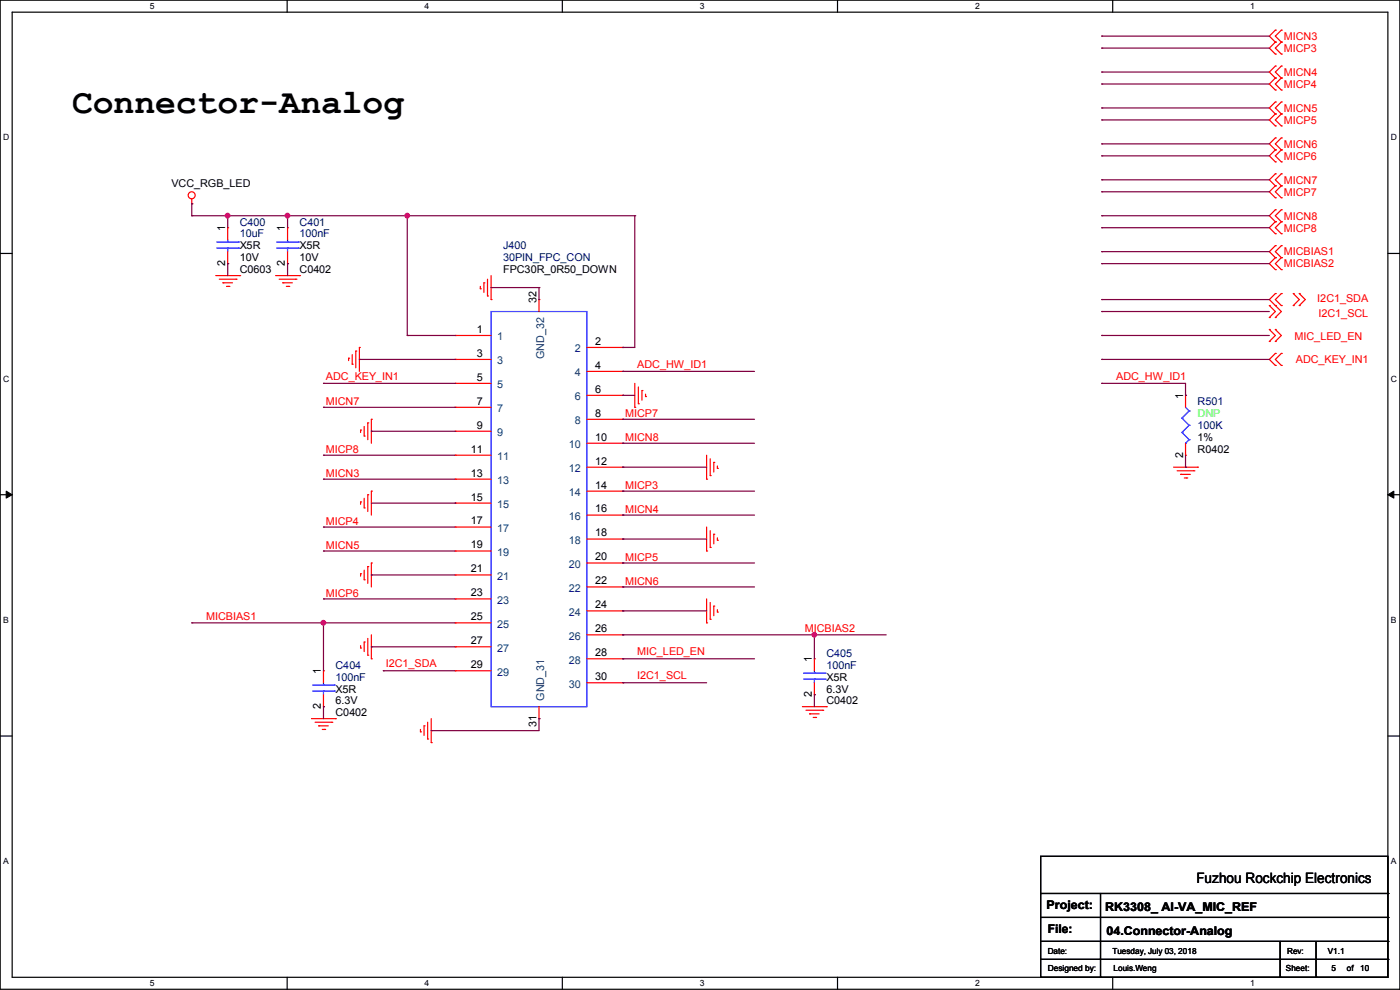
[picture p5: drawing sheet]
<svg xmlns="http://www.w3.org/2000/svg" width="297mm" height="210mm" viewBox="0 0 297 210" stroke-linecap="round" stroke-linejoin="round" font-family="sans-serif">
<path d="M0 0h297v209.8h-297zM2.6 2.6h291.8v204.7h-291.8z" fill="none" stroke="#000" stroke-width=".25"/>
<g fill="#fff">
<path d="M31.7 .3h1v2h-1z"/>
<path d="M31.7 207.6h1v1.9h-1z"/>
</g>
<path d="M60.9 0v2.6M60.9 207.3v2.5" fill="none" stroke="#000" stroke-width=".25"/>
<g fill="#fff">
<path d="M90.1 .3h1v2h-1z"/>
<path d="M90.1 207.6h1v1.9h-1z"/>
</g>
<path d="M119.3 0v2.6M119.3 207.3v2.5" fill="none" stroke="#000" stroke-width=".25"/>
<g fill="#fff">
<path d="M148.5 .3h.9v2h-.9z"/>
<path d="M148.5 207.6h.9v1.9h-.9z"/>
</g>
<path d="M177.7 0v2.6M177.7 207.3v2.5" fill="none" stroke="#000" stroke-width=".25"/>
<g fill="#fff">
<path d="M206.8 .3h1v2h-1z"/>
<path d="M206.8 207.6h1v1.9h-1z"/>
</g>
<path d="M236.1 0v2.6M236.1 207.3v2.5" fill="none" stroke="#000" stroke-width=".25"/>
<g fill="#fff">
<path d="M265.2 .3h1v2h-1z"/>
<path d="M265.2 207.6h1v1.9h-1z"/>
<path d="M.7 28.2h1.2v1.9h-1.2z"/>
<path d="M295.1 28.2h1.2v1.9h-1.2z"/>
<path d="M.7 79.3h1.2v2h-1.2z"/>
<path d="M295.1 79.3h1.2v2h-1.2z"/>
</g>
<path d="M0 53.8h2.6M294.4 53.8h2.6" fill="none" stroke="#000" stroke-width=".25"/>
<g fill="#fff">
<path d="M.7 130.5h1.2v2h-1.2z"/>
<path d="M295.1 130.5h1.1v2h-1.1z"/>
</g>
<path d="M0 104.9h2.6M294.4 104.9h2.6" fill="none" stroke="#000" stroke-width=".25"/>
<path d="M1.3 104.2l1.3 .7-1.3 .8zM294.4 104.9l1.3-.7v1.5z" fill="#000" stroke="#000" stroke-width=".21"/>
<g fill="#fff">
<path d="M.7 181.7h1.2v2h-1.2z"/>
<path d="M295.1 181.7h1.1v2h-1.1z"/>
</g>
<g fill="none" stroke="#000" stroke-width=".25">
<path d="M0 156.1h2.6M294.4 156.1h2.6M220.8 181.7h73.6v25.6h-73.6zM220.8 189.5h73.6M220.8 194.6h73.6M220.8 199.7h73.6M233.5 189.5v17.8M271.6 199.7v7.6M279.2 199.7v7.6M294.4 189.5h.1M294.4 194.6h.1M294.4 199.7h.1"/>
<path d="M220.8 203.5h73.6M233.5 207.3h.1M271.6 207.3h.1M279.2 207.3h.1M294.4 203.5h.1"/>
</g>
<g fill="none" stroke="#f00" stroke-width=".25">
<path d="M270.6 14h.1M270.6 16.6h.1M270.6 19.1h.1M270.6 6.4h.1M270.6 8.9h.1M270.6 11.5h.1M270.6 14l-1.3 1.3 1.3 1.3M270.6 16.6l-1.3 1.2 1.3 1.3M270.6 6.4l-1.3 1.3 1.3 1.2M270.6 8.9l-1.3 1.3 1.3 1.3M271.8 16.6h.1M271.8 14h.1"/>
<path d="M271.8 19.1h.1M271.8 8.9h.1M271.8 6.4h.1M271.8 11.5h.1M271.8 14l-1.2 1.3 1.2 1.3M271.8 16.6l-1.2 1.2 1.2 1.3M271.8 6.4l-1.2 1.3 1.2 1.2M271.8 8.9l-1.2 1.3 1.2 1.3M270.6 36.9h.1M270.6 39.4h.1M270.6 21.6h.1M270.6 24.2h.1"/>
<path d="M270.6 26.7h.1M270.6 29.3h.1M270.6 31.8h.1M270.6 34.3h.1M270.6 36.9l-1.3 1.2 1.3 1.3M270.6 39.4l-1.3 1.3 1.3 1.3M270.6 21.6l-1.3 1.3 1.3 1.3M270.6 24.2l-1.3 1.2 1.3 1.3M270.6 29.3l-1.3 1.2 1.3 1.3M270.6 31.8l-1.3 1.3 1.3 1.2M271.8 39.4h.1M271.8 36.9h.1"/>
<path d="M271.8 24.2h.1M271.8 21.6h.1M271.8 26.7h.1M271.8 31.8h.1M271.8 29.3h.1M271.8 34.3h.1M271.8 36.9l-1.2 1.2 1.2 1.3M271.8 39.4l-1.2 1.3 1.2 1.3M271.8 21.6l-1.2 1.3 1.2 1.3M271.8 24.2l-1.2 1.2 1.2 1.3M271.8 29.3l-1.2 1.2 1.2 1.3M271.8 31.8l-1.2 1.3 1.2 1.2"/>
<path d="M40.7 43.2h.1M40.7 42.2v1M45.8 58.5h5M46.5 59.2h3.6M47.3 60h.1M47.3 60h2M48.3 48.3h.1M48.3 55.9h.1M48.3 48.3v2.5M48.3 53.4v2.5M50.1 59.2h.1M50.8 58.5h.1"/>
<path d="M58.5 58.5h5M59.2 59.2h3.6M60 60h.1M60 60h2M61 48.3h.1M61 55.9h.1M61 48.3v2.5M61 53.4v2.5M62.8 59.2h.1M63.5 58.5h.1M102.7 60h.1M102.7 60v2"/>
<path d="M103.4 59.2v3.6M104.2 58.5v5M270.6 42h.1M270.6 44.5h.1M270.6 47h.1M270.6 49.6h.1M270.6 52.1h.1M270.6 54.7h.1M270.6 57.2h.1M270.6 44.5l-1.3 1.3 1.3 1.2M270.6 47l-1.3 1.3 1.3 1.3M270.6 52.1l-1.3 1.3 1.3 1.3"/>
<path d="M270.6 54.7l-1.3 1.2 1.3 1.3M271.8 42h.1M271.8 47h.1M271.8 44.5h.1M271.8 49.6h.1M271.8 54.7h.1M271.8 52.1h.1M271.8 57.2h.1M271.8 44.5l-1.2 1.3 1.2 1.2M271.8 47l-1.2 1.3 1.2 1.3M271.8 52.1l-1.2 1.3 1.2 1.3M271.8 54.7l-1.2 1.2 1.2 1.3"/>
<path d="M48 60.7h.6M48.6 60.7h.1M60.7 60.7h.6M61.3 60.7h.1M74 76h.1M74 76v.5M74.7 77.3h.1M74.7 75.2v2.1M75.5 74.5h.1M75.5 74.5v3.5M76.2 73.7h.1M76.2 73.7v5.1"/>
<path d="M96.6 71.2h.1M96.6 76.2h.1M96.6 71.2h7.6M96.6 76.2h7.6M101.9 61.3h.1M101.9 60.7v.6M103.4 62.8h.1M104.2 63.5h.1M114.3 63.5h.1M114.3 63.5v2.6M124.5 73.7h7.6M124.5 78.8h7.6"/>
<path d="M132.1 73.7h.1M132.1 78.8h.1M269.3 64.8h.1M269.3 67.4h.1M269.3 69.9h.1M269.3 72.4h.1M269.3 64.8l1.3 1.3-1.3 1.3M269.3 69.9l1.3 1.3-1.3 1.2M270.6 64.8h.1M270.6 67.4h.1M270.6 62.3h.1M270.6 69.9h.1"/>
<path d="M270.6 72.4h.1M270.6 75h.1M270.6 77.5h.1M270.6 62.3l-1.3 1.2 2.5 2.6-1.2 1.3M270.6 69.9l1.2 1.3-1.2 1.2M270.6 75l-1.3 1.2 1.3 1.3M271.8 64.8h.1M271.8 62.3h.1M271.8 77.5h.1M271.8 75h.1M271.8 62.3l-1.2 1.2 1.2 1.3M271.8 75l-1.2 1.2 1.2 1.3"/>
<path d="M274.4 64.8h.1M274.4 62.3h.1M274.4 62.3l1.2 1.2-1.2 1.3M275.6 64.8h.1M275.6 62.3h.1M275.6 62.3l1.3 1.2-1.3 1.3M76.5 91.2h.1M76.5 91.2v.5M77.3 92.5h.1M77.3 90.5v2M78 89.7h.1M78 89.7v3.6"/>
<path d="M78.8 88.9h.1M78.8 88.9v5.1M96.6 81.3h.1M96.6 86.4h.1M96.6 91.5h.1M96.6 96.6h.1M96.6 81.3h7.6M96.6 86.4h7.6M96.6 91.5h7.6M96.6 96.6h7.6M124.5 99.1h7.6M124.5 83.9h7.6"/>
<path d="M124.5 88.9h7.6M124.5 94h7.6M132.1 83.9h.1M132.1 88.9h.1M132.1 94h.1M132.1 99.1h.1M134.7 86.4h.1M134.7 81.3v5.1M135.4 85.6h.1M135.4 82.1v3.5M136.2 82.8h.1M136.2 82.8v2.1"/>
<path d="M136.9 84.1h.1M136.9 83.6v.5M149.9 96.6v5M150.7 97.3v3.6M151.4 98.1h.1M151.4 98.1v2M152.2 99.4h.1M152.2 98.8v.6M249 99.1h5M249.7 99.9h3.6M251.5 83.9h.1M251.5 96.6h.1"/>
<path d="M251.5 83.9v2.5M251.5 94v2.6M253.3 99.9h.1M254 99.1h.1M76.5 106.5h.1M76.5 106.5v.5M77.3 107.7h.1M77.3 105.7v2M78 104.9h.1M78 104.9v3.6M78.8 104.2h.1M78.8 119.4h.1"/>
<path d="M78.8 104.2v5.1M78.8 119.4v5.1M96.6 101.6h.1M96.6 106.7h.1M96.6 111.8h.1M96.6 116.9h.1M96.6 101.6h7.6M96.6 106.7h7.6M96.6 111.8h7.6M96.6 116.9h7.6M124.5 104.2h7.6M124.5 109.3h7.6"/>
<path d="M124.5 114.3h7.6M124.5 119.4h7.6M132.1 104.2h.1M132.1 109.3h.1M132.1 114.3h.1M132.1 119.4h.1M149.9 116.9h.1M149.9 101.6h.1M149.9 111.8v5.1M150.7 116.1h.1M150.7 100.9h.1M150.7 112.6v3.5"/>
<path d="M151.4 113.3h.1M151.4 113.3v2.1M152.2 114.6h.1M152.2 114.1v.5M250.5 100.6h.1M250.5 100.6h2M251.2 101.4h.6M251.8 101.4h.1M76.5 137.5h.1M76.5 121.7h.1M76.5 121.7v.5M76.5 136.9v.6"/>
<path d="M77.3 136.2h.1M77.3 123h.1M77.3 120.9v2.1M77.3 136.2v2M78 139h.1M78 120.2h.1M78 120.2v3.5M78 135.4v3.6M78.8 139.7h.1M78.8 134.7v5M96.6 122h.1M96.6 127h.1"/>
<path d="M96.6 132.1h.1M96.6 137.2h.1M96.6 122h7.6M96.6 127h7.6M96.6 132.1h7.6M96.6 137.2h7.6M124.5 124.5h7.6M124.5 129.6h7.6M124.5 134.7h7.6M124.5 139.7h7.6M132.1 124.5h.1M132.1 129.6h.1"/>
<path d="M132.1 134.7h.1M132.1 139.7h.1M149.9 132.1h.1M149.9 127v5.1M150.7 131.4h.1M150.7 127.8v3.6M151.4 128.6h.1M151.4 128.6v2M152.2 129.8h.1M152.2 129.3v.5M172.8 139.7h.1M172.8 139.7v2.6"/>
<path d="M66.1 152.4h5.1M66.8 153.2h3.6M67.6 154h.1M67.6 154h2M68.4 154.7h.5M68.6 142.3h.1M68.6 149.9h.1M68.6 142.3v2.5M68.6 147.4v2.5M68.9 154.7h.1M70.4 153.2h.1M71.2 152.4h.1"/>
<path d="M89.2 155.2h.1M89.2 154.7v.5M90 154h.1M90 154v2M90.7 156.8h.1M90.7 153.2v3.6M91.5 157.5h.1M91.5 152.4v5.1M96.6 142.3h.1M96.6 142.3h7.6M114.3 152.4h.1M114.3 149.9v2.5"/>
<path d="M124.5 144.8h7.6M132.1 144.8h.1M170.2 149.9h5.1M171 150.7h3.5M171.7 151.4h.1M171.7 151.4h2.1M172.5 152.2h.5M172.8 147.4h.1M172.8 144.8v2.6M173 152.2h.1M174.5 150.7h.1M175.3 149.9h.1"/>
<circle cx="40.7" cy="41.4" r=".74"/>
</g>
<g fill="none" stroke="#00f" stroke-width=".25">
<path d="M46 52.6h4.6M46 51.4h4.6M48.3 51.4h.1M48.3 52.6h.1M48.3 50.8v.6M48.3 52.6v.8M50.6 52.6h.1M50.6 51.4h.1M58.7 52.6h4.6M58.7 51.4h4.6M61 51.4h.1M61 52.6h.1"/>
<path d="M61 50.8v.6M61 52.6v.8M63.3 52.6h.1M63.3 51.4h.1M104.2 66.1h20.3v83.8h-20.3zM250.7 88.7h.1M250.7 91.7h.1M250.7 88.7l1.6 1.5M250.7 91.7l1.6 1.6M251.5 94h.1M251.5 86.4l.8 .8M252.3 87.2h.1"/>
<path d="M252.3 90.2h.1M252.3 93.3h.1M252.3 87.2l-1.6 1.5M252.3 90.2l-1.6 1.5M252.3 93.3l-.8 .7M66.3 146.6h4.6M66.3 145.3h4.6M68.6 145.3h.1M68.6 146.6h.1M68.6 144.8v.5M68.6 146.6v.8M70.9 146.6h.1"/>
<path d="M70.9 145.3h.1M170.5 144.1h4.5M170.5 142.8h4.5M172.8 142.8h.1M172.8 144.1h.1M172.8 142.3v.5M172.8 144.1v.7M175 144.1h.1M175 142.8h.1"/>
</g>
<g fill="none" stroke="#800040" stroke-width=".25">
<path d="M233.7 17.8h.1M233.7 15.3h.1M233.7 10.2h.1M233.7 7.7h.1M233.7 17.8h35.6M233.7 15.3h35.6M233.7 10.2h35.6M233.7 7.7h35.6M233.7 38.1h.1M233.7 25.4h.1M233.7 22.9h.1M233.7 30.5h.1"/>
<path d="M233.7 33.1h.1M233.7 38.1h35.6M233.7 25.4h35.6M233.7 22.9h35.6M233.7 30.5h35.6M233.7 33.1h35.6M40.7 45.8h.1M40.7 43.2h.1M40.7 45.8h94M40.7 43.2v2.6M48.3 55.9h.1M48.3 45.8h.1"/>
<path d="M48.3 45.8v2.5M48.3 55.9v2.6M61 45.8h.1M61 55.9h.1M61 45.8v2.5M61 55.9v2.6M86.4 45.8h.1M86.4 45.8v25.4M134.7 45.8h.1M134.7 45.8v27.9h-2.6M233.7 40.7h.1M233.7 48.3h.1"/>
<path d="M233.7 45.8h.1M233.7 53.4h.1M233.7 55.9h.1M233.7 45.8h35.6M233.7 40.7h35.6M233.7 48.3h35.6M233.7 53.4h35.6M233.7 55.9h35.6M76.2 76.2h.1M76.2 76.2h20.4M86.4 71.2h.1M86.4 71.2h10.2"/>
<path d="M104.2 61h.1M104.2 61h10.1M114.3 61h.1M114.3 61v2.5M132.1 73.7h.1M132.1 78.8h.1M132.1 78.8h28M233.7 66.1h.1M233.7 63.5h.1M233.7 71.2h.1M233.7 76.2h.1M233.7 76.2h35.6"/>
<path d="M233.7 71.2h35.6M233.7 66.1h35.6M233.7 63.5h35.6M68.6 81.3h.1M68.6 96.6h.1M68.6 86.4h.1M68.6 81.3h28M68.6 96.6h28M68.6 86.4h28M78.8 91.5h.1M78.8 91.5h17.8M132.1 99.1h.1"/>
<path d="M132.1 83.9h.1M132.1 94h.1M132.1 88.9h.1M132.1 99.1h17.8M132.1 83.9h2.6M132.1 94h28M132.1 88.9h28M233.7 81.3h.1M233.7 81.3h17.8v2.6M251.5 83.9h.1M251.5 99.1h.1M251.5 96.6v2.5"/>
<path d="M68.6 101.6h.1M68.6 111.8h.1M68.6 116.9h.1M68.6 101.6h28M68.6 111.8h28M68.6 116.9h28M78.8 106.7h17.8M96.6 106.7h.1M132.1 104.2h.1M132.1 109.3h.1M132.1 114.3h.1M132.1 119.4h.1"/>
<path d="M132.1 104.2h28M132.1 109.3h28M132.1 114.3h17.8M132.1 119.4h28M40.7 132.1h.1M40.7 132.1h55.9M68.6 127h.1M68.6 132.1h.1M68.6 127h28M68.6 132.1v10.2M78.8 122h.1M78.8 137.2h.1"/>
<path d="M78.8 122h17.8M78.8 137.2h17.8M132.1 124.5h.1M132.1 129.6h.1M132.1 134.7h.1M132.1 139.7h.1M132.1 124.5h28M132.1 129.6h17.8M132.1 134.7h55.9M132.1 139.7h28M172.8 134.7h.1M172.8 134.7v5"/>
<path d="M68.6 149.9h.1M68.6 149.9v2.5M81.3 142.3h.1M81.3 142.3h15.3M91.5 155h.1M114.3 152.4h.1M114.3 152.4v2.6h-22.8M132.1 144.8h.1M132.1 144.8h17.8M172.8 147.4h.1M172.8 147.4v2.5"/>
</g>
<g fill="#f0f" stroke="#f0f" stroke-width=".25">
<circle cx="48.3" cy="45.7" r=".49"/>
<circle cx="86.4" cy="45.7" r=".49"/>
<circle cx="61" cy="45.7" r=".49"/>
<circle cx="68.6" cy="132.1" r=".49"/>
<circle cx="172.7" cy="134.6" r=".49"/>
</g>
<text font-size="7.4" x="15.3" y="24">Connector-Analog</text>
<text font-size="3" x="253.8" y="187.2">Fuzhou Rockchip Electronics</text>
<g font-size="2.5">
<text x="222" y="192.9">Project:</text>
<text x="222.3" y="198">File:</text>
<text x="234.5" y="193.2">RK3308_ AI-VA_MIC_REF</text>
<text x="234.7" y="198.2">04.Connector-Analog</text>
</g>
<g font-size="2.3" fill="#f00">
<text x="272.3" y="8.5">MICN3</text>
<text x="272.3" y="11">MICP3</text>
<text x="272.3" y="16.1">MICN4</text>
<text x="272.3" y="18.6">MICP4</text>
<text x="272.3" y="23.7">MICN5</text>
<text x="272.3" y="26.2">MICP5</text>
<text x="272.3" y="31.3">MICN6</text>
<text x="272.3" y="33.9">MICP6</text>
<text x="272.3" y="38.9">MICN7</text>
<text x="272.3" y="41.5">MICP7</text>
<text x="272.3" y="46.6">MICN8</text>
<text x="272.3" y="49.1">MICP8</text>
<text x="272.3" y="54.2">MICBIAS1</text>
<text x="272.3" y="56.7">MICBIAS2</text>
<text x="279.5" y="64.1">I2C1_SDA</text>
<text x="279.7" y="67.1">I2C1_SCL</text>
<text x="274.6" y="72.2">MIC_LED_EN</text>
<text x="274.9" y="77">ADC_KEY_IN1</text>
<text x="69.1" y="80.6">ADC_KEY_IN1</text>
<text x="135.2" y="78.1">ADC_HW_ID1</text>
<text x="236.8" y="80.6">ADC_HW_ID1</text>
<text x="69.1" y="85.9">MICN7</text>
<text x="132.6" y="88.4">MICP7</text>
<text x="132.6" y="93.5">MICN8</text>
<text x="69.1" y="101.1">MICN3</text>
<text x="69.1" y="96.1">MICP8</text>
<text x="132.6" y="103.7">MICP3</text>
<text x="69.1" y="111.3">MICP4</text>
<text x="132.6" y="108.8">MICN4</text>
<text x="69.1" y="116.4">MICN5</text>
<text x="132.6" y="118.9">MICP5</text>
<text x="132.6" y="124">MICN6</text>
<text x="43.7" y="131.6">MICBIAS1</text>
<text x="69.1" y="126.5">MICP6</text>
<text x="170.7" y="134.2">MICBIAS2</text>
<text x="81.8" y="141.6">I2C1_SDA</text>
<text x="135.2" y="139">MIC_LED_EN</text>
<text x="135.2" y="144.1">I2C1_SCL</text>
</g>
<g font-size="2.3">
<text x="36.4" y="39.7">VCC_RGB_LED</text>
<text x="47.8" y="49.1" transform="rotate(-90 47.8 49.1)">1</text>
<text x="50.8" y="52.9">X5R</text>
<text x="60.5" y="49.1" transform="rotate(-90 60.5 49.1)">1</text>
<text x="63.5" y="52.9">X5R</text>
<text x="47.8" y="56.4" transform="rotate(-90 47.8 56.4)">2</text>
<text x="50.8" y="58">C0603</text>
<text x="50.8" y="55.5">10V</text>
<text x="60.5" y="56.4" transform="rotate(-90 60.5 56.4)">2</text>
<text x="63.5" y="58">C0402</text>
<text x="63.5" y="55.5">10V</text>
<text x="106.7" y="58">FPC30R_0R50_DOWN</text>
<text x="113.8" y="64.3" transform="rotate(-90 113.8 64.3)">32</text>
<text x="101.1" y="70.6">1</text>
<text x="101.1" y="75.7">3</text>
<text x="126.3" y="73.2">2</text>
<text x="101.1" y="80.8">5</text>
<text x="126.3" y="78.2">4</text>
<text x="126.3" y="83.3">6</text>
<text x="101.1" y="85.9">7</text>
<text x="126.3" y="88.4">8</text>
<text x="251" y="84.6" transform="rotate(-90 251 84.6)">1</text>
<text x="101.1" y="90.9">9</text>
<text x="126.3" y="93.5">10</text>
<text x="254.1" y="93.6">1%</text>
<text x="99.9" y="96">11</text>
<text x="99.9" y="101.1">13</text>
<text x="126.3" y="98.6">12</text>
<text x="251" y="97.1" transform="rotate(-90 251 97.1)">2</text>
<text x="254.1" y="96.1">R0402</text>
<text x="99.9" y="106.2">15</text>
<text x="126.3" y="103.6">14</text>
<text x="99.9" y="111.3">17</text>
<text x="126.3" y="108.7">16</text>
<text x="126.3" y="113.8">18</text>
<text x="99.9" y="116.3">19</text>
<text x="126.3" y="118.9">20</text>
<text x="99.9" y="121.4">21</text>
<text x="126.3" y="124">22</text>
<text x="99.9" y="126.5">23</text>
<text x="99.9" y="131.6">25</text>
<text x="126.3" y="129">24</text>
<text x="99.9" y="136.7">27</text>
<text x="126.3" y="134.1">26</text>
<text x="68.1" y="143" transform="rotate(-90 68.1 143)">1</text>
<text x="99.9" y="141.7">29</text>
<text x="126.3" y="139.2">28</text>
<text x="172.2" y="140.5" transform="rotate(-90 172.2 140.5)">1</text>
<text x="71.2" y="146.9">X5R</text>
<text x="71.2" y="149.4">6.3V</text>
<text x="126.3" y="144.3">30</text>
<text x="172.2" y="147.9" transform="rotate(-90 172.2 147.9)">2</text>
<text x="175.3" y="149.4">C0402</text>
<text x="175.3" y="144.4">X5R</text>
<text x="175.3" y="146.9">6.3V</text>
<text x="68.1" y="150.4" transform="rotate(-90 68.1 150.4)">2</text>
<text x="71.2" y="152">C0402</text>
<text x="113.8" y="154.2" transform="rotate(-90 113.8 154.2)">31</text>
</g>
<g font-size="2.3" fill="#000080">
<text x="50.8" y="47.8">C400</text>
<text x="63.5" y="47.8">C401</text>
<text x="50.8" y="50.4">10uF</text>
<text x="63.5" y="50.4">100nF</text>
<text x="106.7" y="52.9">J400</text>
<text x="106.7" y="55.5">30PIN_FPC_CON</text>
<text x="254.1" y="85.9">R501</text>
<text x="254.1" y="91">100K</text>
<text x="71.2" y="141.8">C404</text>
<text x="175.3" y="139.3">C405</text>
<text x="175.3" y="141.8">100nF</text>
<text x="71.2" y="144.4">100nF</text>
</g>
<g font-size="2.3" fill="#004080">
<text x="105.5" y="72.2">1</text>
<text x="105.5" y="77.3">3</text>
<text x="115.4" y="76.2" transform="rotate(-90 115.4 76.2)">GND_32</text>
<text x="122" y="74.8">2</text>
<text x="105.5" y="82.4">5</text>
<text x="122" y="79.8">4</text>
<text x="105.5" y="87.5">7</text>
<text x="122" y="84.9">6</text>
<text x="105.5" y="92.5">9</text>
<text x="120.7" y="95.1">10</text>
<text x="122" y="90">8</text>
<text x="105.5" y="97.6">11</text>
<text x="120.7" y="100.2">12</text>
<text x="105.5" y="102.7">13</text>
<text x="105.5" y="107.8">15</text>
<text x="120.7" y="105.2">14</text>
<text x="105.5" y="112.9">17</text>
<text x="120.7" y="110.3">16</text>
<text x="105.5" y="117.9">19</text>
<text x="120.7" y="115.4">18</text>
<text x="105.5" y="123">21</text>
<text x="120.7" y="120.5">20</text>
<text x="120.7" y="125.6">22</text>
<text x="105.5" y="128.1">23</text>
<text x="120.7" y="130.6">24</text>
<text x="105.5" y="133.2">25</text>
<text x="120.7" y="135.7">26</text>
<text x="105.5" y="138.3">27</text>
<text x="105.5" y="143.3">29</text>
<text x="120.7" y="140.8">28</text>
<text x="115.4" y="148.6" transform="rotate(-90 115.4 148.6)">GND_31</text>
<text x="120.7" y="145.9">30</text>
</g>
<text font-size="2.3" fill="#0f0" x="254.1" y="88.5">DNP</text>
<g font-size="1.8">
<text x="31.8" y="1.9">5</text>
<text x="90.1" y="1.9">4</text>
<text x="148.5" y="1.9">3</text>
<text x="206.8" y="1.9">2</text>
<text x="265.2" y="1.9">1</text>
<text x=".7" y="29.8">D</text>
<text x="295.1" y="29.8">D</text>
<text x=".7" y="80.9">C</text>
<text x="295.1" y="80.9">C</text>
<text x=".7" y="132.1">B</text>
<text x="295.1" y="132.1">B</text>
<text x=".7" y="183.3">A</text>
<text x="295.1" y="183.3">A</text>
<text x="222.3" y="202.3">Date:</text>
<text x="236" y="202.3">Tuesday, July 03, 2018</text>
<text x="273.1" y="202.3">Rev:</text>
<text x="281.7" y="202.3">V1.1</text>
<text x="31.8" y="209.2">5</text>
<text x="90.1" y="209.2">4</text>
<text x="148.5" y="209.2">3</text>
<text x="206.8" y="209.2">2</text>
<text x="222.3" y="205.9">Designed by:</text>
<text x="236.2" y="205.9">Louis.Weng</text>
<text x="265.2" y="209.2">1</text>
<text x="272.8" y="205.9">Sheet:</text>
<text x="282.5" y="205.9">5</text>
<text x="285.7" y="205.9">of</text>
<text x="288.6" y="205.9">10</text>
</g>
</svg>
